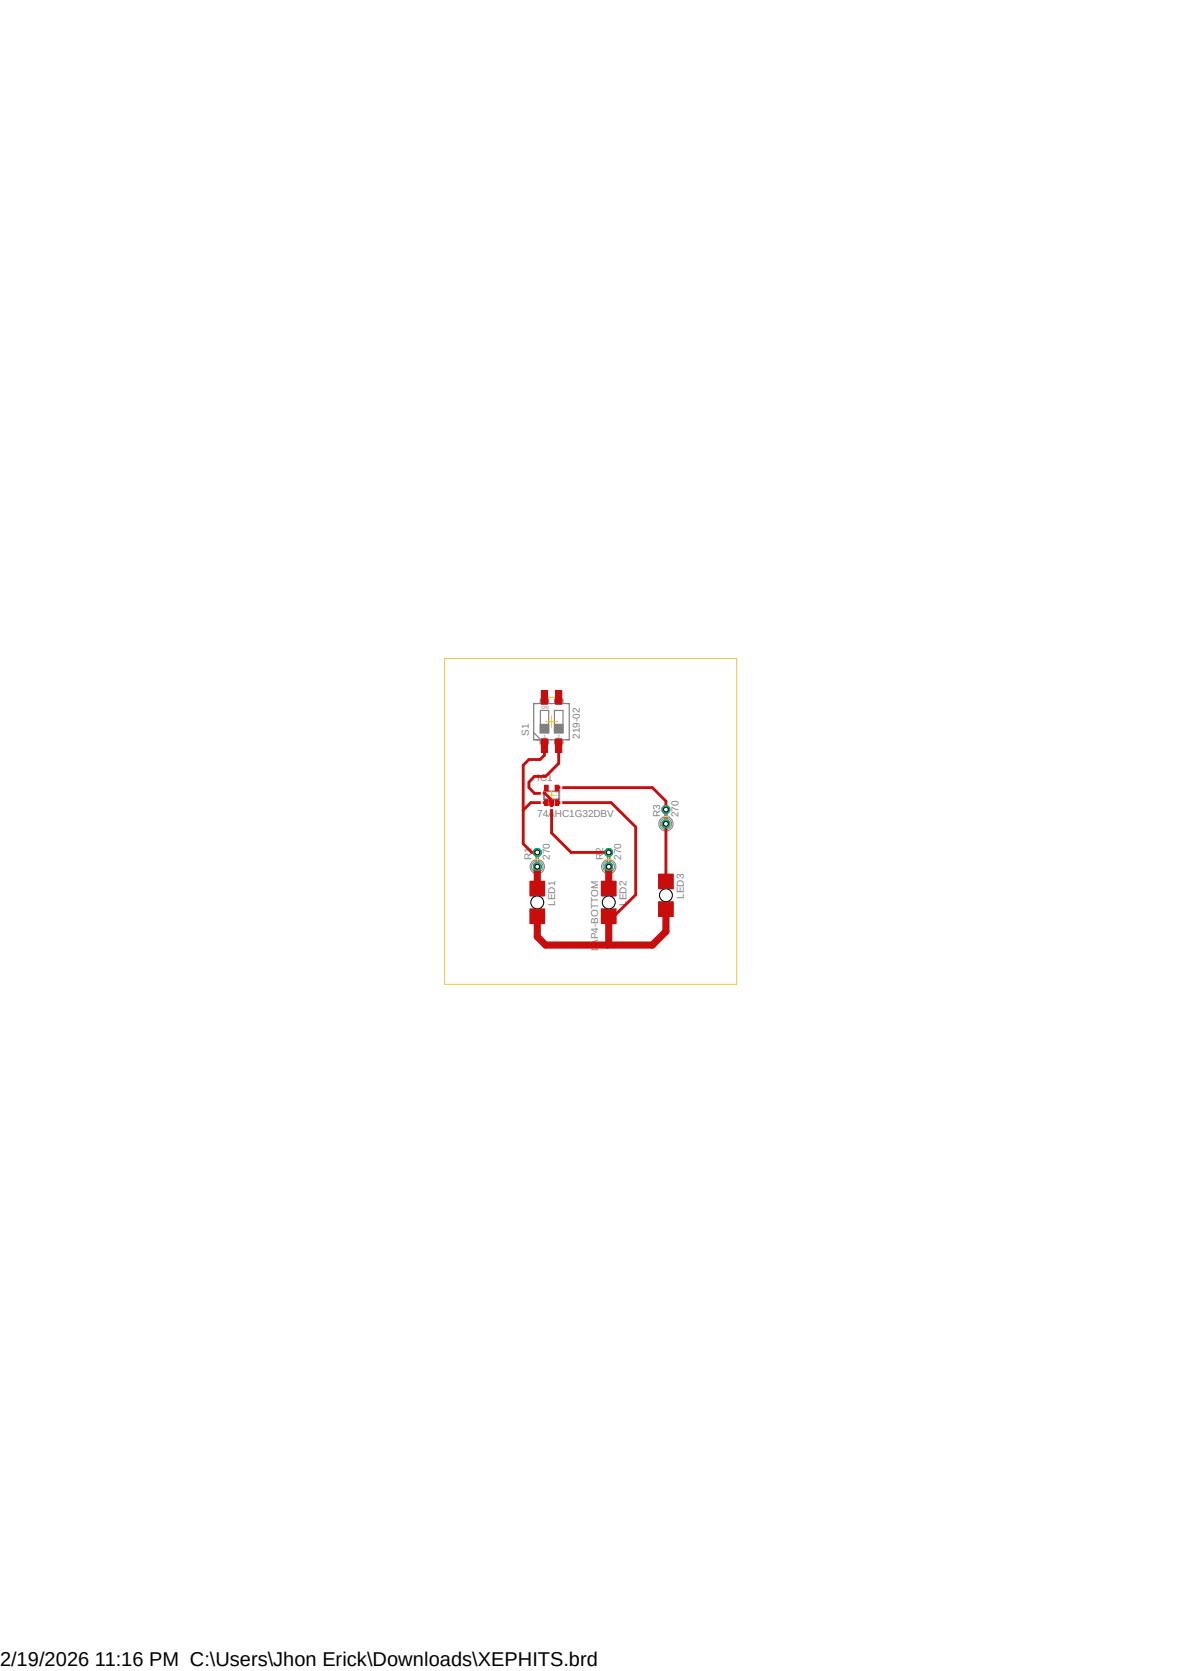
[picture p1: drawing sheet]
<svg xmlns="http://www.w3.org/2000/svg" width="210mm" height="297mm" viewBox="0 0 210 297" stroke-linecap="round" stroke-linejoin="round" font-family="sans-serif">
<path d="M79 117l51.9 58M130.9 117l-51.9 58" fill="none" stroke="#fff" stroke-width=".18"/>
<path d="M95.2 160.2h.5l.1 .8a.3 .3 0 0 1-.3 .2 .3 .3 0 0 1-.3-.2z" fill="none" stroke="#808080" stroke-width=".18"/>
<path d="M95.4 160.3h.1v.2h-.1z" fill-rule="evenodd" fill="#808080"/>
<path d="M95.4 160.3h.1v.2h-.1zM107.9 160.2h.5l.1 .8a.3 .3 0 0 1-.3 .2 .3 .3 0 0 1-.3-.2z" fill="none" stroke="#808080" stroke-width=".18"/>
<path d="M108.1 160.3h.1v.2h-.1z" fill-rule="evenodd" fill="#808080"/>
<path d="M118.1 158.9h.5v.8a.3 .3 0 0 1-.3 .2 .3 .3 0 0 1-.3-.2zM108.1 160.3h.1v.2h-.1z" fill="none" stroke="#808080" stroke-width=".18"/>
<path d="M118.2 159h.2v.2h-.2z" fill-rule="evenodd" fill="#808080"/>
<g fill="none" stroke="#808080" stroke-width=".18">
<path d="M118.2 159h.2v.2h-.2z"/>
<circle cx="118.3" cy="159.1" r=".93"/>
<circle cx="95.5" cy="160.4" r=".93"/>
<circle cx="108.2" cy="160.4" r=".93"/>
</g>
<path d="M95.3 157.4h.1M107.9 157.4h.1M118.2 156.1v.1M95.5 162.9h.1M108.1 162.9h.1M118.3 161.6l.1 .1" fill="none" stroke="#0696d7" stroke-width=".18"/>
<path d="M95.2 153.4h.6l.3 .4v.5l-.3 .4h-.6l-.4-.4v-.5z" fill-rule="evenodd" fill="#0dab76"/>
<path d="M95.2 153.4h.6l.3 .4v.5l-.3 .4h-.6l-.4-.4v-.5z" fill="none" stroke="#0dab76" stroke-width=".18"/>
<circle cx="95.5" cy="154.1" r=".43" fill="#fff"/>
<circle cx="95.5" cy="154.1" r=".43" fill="none" stroke="#000" stroke-width=".18"/>
<path d="M95.2 150.8h.6l.3 .4v.6l-.3 .4h-.6l-.4-.4v-.6z" fill-rule="evenodd" fill="#0dab76"/>
<path d="M95.2 150.8h.6l.3 .4v.6l-.3 .4h-.6l-.4-.4v-.6z" fill="none" stroke="#0dab76" stroke-width=".18"/>
<circle cx="95.5" cy="151.5" r=".43" fill="#fff"/>
<circle cx="95.5" cy="151.5" r=".43" fill="none" stroke="#000" stroke-width=".18"/>
<path d="M107.9 153.4h.6l.3 .4v.5l-.3 .4h-.6l-.4-.4v-.5z" fill-rule="evenodd" fill="#0dab76"/>
<path d="M107.9 153.4h.6l.3 .4v.5l-.3 .4h-.6l-.4-.4v-.5z" fill="none" stroke="#0dab76" stroke-width=".18"/>
<circle cx="108.2" cy="154.1" r=".43" fill="#fff"/>
<circle cx="108.2" cy="154.1" r=".43" fill="none" stroke="#000" stroke-width=".18"/>
<path d="M107.9 150.8h.6l.3 .4v.6l-.3 .4h-.6l-.4-.4v-.6z" fill-rule="evenodd" fill="#0dab76"/>
<path d="M107.9 150.8h.6l.3 .4v.6l-.3 .4h-.6l-.4-.4v-.6z" fill="none" stroke="#0dab76" stroke-width=".18"/>
<circle cx="108.2" cy="151.5" r=".43" fill="#fff"/>
<circle cx="108.2" cy="151.5" r=".43" fill="none" stroke="#000" stroke-width=".18"/>
<path d="M118 145.8h.6l.4 .3v.6l-.4 .4h-.6l-.4-.4v-.6z" fill-rule="evenodd" fill="#0dab76"/>
<path d="M118 145.8h.6l.4 .3v.6l-.4 .4h-.6l-.4-.4v-.6z" fill="none" stroke="#0dab76" stroke-width=".18"/>
<circle cx="118.3" cy="146.4" r=".43" fill="#fff"/>
<circle cx="118.3" cy="146.4" r=".43" fill="none" stroke="#000" stroke-width=".18"/>
<path d="M118 143.2h.6l.4 .4v.6l-.4 .4h-.6l-.4-.4v-.6z" fill-rule="evenodd" fill="#0dab76"/>
<path d="M118 143.2h.6l.4 .4v.6l-.4 .4h-.6l-.4-.4v-.6z" fill="none" stroke="#0dab76" stroke-width=".18"/>
<circle cx="118.3" cy="143.9" r=".43" fill="#fff"/>
<circle cx="118.3" cy="143.9" r=".43" fill="none" stroke="#000" stroke-width=".18"/>
<g fill="none" stroke="#808080" stroke-width=".18">
<path d="M96.6 140.6v1.6M96.7 140.7h2.6v1.3h-2.6zM98 142.7h.1M99.4 140.6v1.6"/>
<circle cx="95.5" cy="154" r="1.27"/>
<circle cx="108.2" cy="154" r="1.27"/>
<circle cx="118.3" cy="146.4" r="1.27"/>
</g>
<path d="M95.5 152.5v.5M108.2 152.5v.5M118.3 144.9v.5" fill="none" stroke="#808080" stroke-width=".64"/>
<path d="M95.4 125.1h-.6v6.4h1.3l-1.2-1.2M96 126.3h1.5v4h-1.5zM97.9 125.1h.1M97.9 131.5h.1M98.5 126.3h1.5v4h-1.5zM100.6 125.1h.5v6.4h-.5" fill="none" stroke="#808080" stroke-width=".21"/>
<path d="M96 128.7h1.5v1.6h-1.5z" fill-rule="evenodd" fill="#808080"/>
<path d="M96 128.7h1.5v1.6h-1.5z" fill="none" stroke="#808080" stroke-width=".18"/>
<path d="M98.5 128.7h1.5v1.6h-1.5z" fill-rule="evenodd" fill="#808080"/>
<path d="M98.5 128.7h1.5v1.6h-1.5zM96.6 142.2h2.8M96.6 140.6h2.8" fill="none" stroke="#808080" stroke-width=".18"/>
<path d="M96.9 140h.3v.7h-.3z" fill-rule="evenodd" fill="#808080"/>
<path d="M96.9 140h.3v.7h-.3z" fill="none" stroke="#808080" stroke-width=".18"/>
<path d="M98.8 140h.3v.7h-.3z" fill-rule="evenodd" fill="#808080"/>
<path d="M98.8 140h.3v.7h-.3z" fill="none" stroke="#808080" stroke-width=".18"/>
<path d="M96.9 142h.3v.8h-.3z" fill-rule="evenodd" fill="#808080"/>
<path d="M96.9 142h.3v.8h-.3z" fill="none" stroke="#808080" stroke-width=".18"/>
<path d="M97.8 142h.4v.8h-.4z" fill-rule="evenodd" fill="#808080"/>
<path d="M97.8 142h.4v.8h-.4z" fill="none" stroke="#808080" stroke-width=".18"/>
<path d="M98.8 142h.3v.8h-.3z" fill-rule="evenodd" fill="#808080"/>
<g fill="none" stroke="#808080" stroke-width=".18">
<path d="M94.9 159.6v-1h.4l-.1 .5h.5l.4 .2v.3M94.9 159.4l.2-.1 .1 .1M96.1 159.4l-.3-.1v.2M98.8 142h.3v.8h-.3zM107.5 159.6v-1h.5l-.1 .6 .5-.1 .4 .2v.3M107.6 159.4l.2-.1 .1 .1M108.8 159.4l-.3-.1-.1 .2M117.7 158.3v-.9h.5l-.1 .5h.1l.4-.1 .4 .2v.4M117.7 159.9v.4l.4 .1h.5l-.1 .5h.5v-1M117.7 158.2l.3-.2v.2M119 158.2l-.3-.2-.1 .2M94.9 161.2v.3l.3 .2 .5-.1-.1 .5h.5v-.9"/>
<path d="M95.2 161.3l-.1 .2-.2-.1M95.8 161.4v.1l.3-.1M107.5 161.2v.3l.9 .2-.1 .4h.5v-.9M107.9 161.3l-.1 .2-.3-.1M108.5 161.4v.1l.3-.1M118.1 160.1l-.1 .1-.3-.1M118.6 160.1l.1 .1 .3-.1"/>
<circle cx="95.5" cy="154.1" r="1.01"/>
<circle cx="108.2" cy="154.1" r="1.01"/>
<circle cx="118.3" cy="146.4" r="1.01"/>
</g>
<path d="M95.5 151.5v.9M95.5 153.2v.9M108.2 151.5v.9M108.2 153.2v.9M118.3 143.9v.9M118.3 145.5v.9" fill="none" stroke="#808080" stroke-width=".64"/>
<path d="M94.8 131.5h6.3M94.8 125.1h6.3" fill="none" stroke="#808080" stroke-width=".21"/>
<path d="M96 131.5h1.5v.7h-1.5z" fill-rule="evenodd" fill="#808080"/>
<path d="M96 131.5h1.5v.7h-1.5z" fill="none" stroke="#808080" stroke-width=".18"/>
<path d="M98.5 131.5h1.5v.7h-1.5z" fill-rule="evenodd" fill="#808080"/>
<path d="M98.5 131.5h1.5v.7h-1.5z" fill="none" stroke="#808080" stroke-width=".18"/>
<path d="M96 124.2h1.5v.8h-1.5z" fill-rule="evenodd" fill="#808080"/>
<path d="M96 124.2h1.5v.8h-1.5z" fill="none" stroke="#808080" stroke-width=".18"/>
<path d="M96.5 123.3h.5v.9h-.5z" fill-rule="evenodd" fill="#808080"/>
<path d="M96.5 123.3h.5v.9h-.5z" fill="none" stroke="#808080" stroke-width=".18"/>
<path d="M98.5 124.2h1.5v.8h-1.5z" fill-rule="evenodd" fill="#808080"/>
<path d="M98.5 124.2h1.5v.8h-1.5z" fill="none" stroke="#808080" stroke-width=".18"/>
<path d="M99 123.3h.5v.9h-.5z" fill-rule="evenodd" fill="#808080"/>
<path d="M99 123.3h.5v.9h-.5z" fill="none" stroke="#808080" stroke-width=".18"/>
<path d="M96.5 132.2h.5v1h-.5z" fill-rule="evenodd" fill="#808080"/>
<path d="M96.5 132.2h.5v1h-.5z" fill="none" stroke="#808080" stroke-width=".18"/>
<path d="M99 132.2h.5v1h-.5z" fill-rule="evenodd" fill="#808080"/>
<path d="M99 132.2h.5v1h-.5z" fill="none" stroke="#808080" stroke-width=".18"/>
<g fill="none" stroke="#afd134" stroke-width=".18">
<path d="M97 128.3h2M98 127.3v2M94.9 152.8h1.1M95.5 152.2v1.1M95.5 159.9v1M97.2 141.4h1.7M98 140.5v1.7M107.6 152.8h1.1M108.2 152.2v1.1M108.2 159.6v1.5M117.8 145.2h1.1M117.9 159.1h.9"/>
<path d="M118.3 144.6v1.2M118.3 158.6v1M95 160.4h1M107.4 160.4h1.5"/>
</g>
<path d="M96.7 124h2.6M95.5 157.6v.3M108.2 157.6v.3M108.2 162.9v.3l.7-.2M118.3 161.6v.3" fill="none" stroke="#c8c832" stroke-width=".18"/>
<path d="M96.7 142.2h.7v1h-.7z" fill-rule="evenodd" fill="#c90d0c"/>
<path d="M96.7 142.2h.7v1h-.7z" fill="none" stroke="#c90d0c" stroke-width=".18"/>
<path d="M97.7 142.2h.6v1h-.6z" fill-rule="evenodd" fill="#c90d0c"/>
<path d="M97.7 142.2h.6v1h-.6z" fill="none" stroke="#c90d0c" stroke-width=".18"/>
<path d="M98.6 142.2h.7v1h-.7z" fill-rule="evenodd" fill="#c90d0c"/>
<path d="M98.6 142.2h.7v1h-.7z" fill="none" stroke="#c90d0c" stroke-width=".18"/>
<path d="M98.6 139.6h.7v1h-.7z" fill-rule="evenodd" fill="#c90d0c"/>
<path d="M98.6 139.6h.7v1h-.7z" fill="none" stroke="#c90d0c" stroke-width=".18"/>
<path d="M96.7 139.6h.7v1h-.7z" fill-rule="evenodd" fill="#c90d0c"/>
<path d="M96.7 139.6h.7v1h-.7z" fill="none" stroke="#c90d0c" stroke-width=".18"/>
<path d="M94.1 156.6h2.7v2.7h-2.7z" fill-rule="evenodd" fill="#c90d0c"/>
<path d="M94.1 156.6h2.7v2.7h-2.7z" fill="none" stroke="#c90d0c" stroke-width=".18"/>
<path d="M94.1 161.5h2.7v2.7h-2.7z" fill-rule="evenodd" fill="#c90d0c"/>
<path d="M94.1 161.5h2.7v2.7h-2.7z" fill="none" stroke="#c90d0c" stroke-width=".18"/>
<path d="M106.8 156.6h2.7v2.7h-2.7z" fill-rule="evenodd" fill="#c90d0c"/>
<path d="M106.8 156.6h2.7v2.7h-2.7z" fill="none" stroke="#c90d0c" stroke-width=".18"/>
<path d="M106.8 161.5h2.7v2.7h-2.7z" fill-rule="evenodd" fill="#c90d0c"/>
<path d="M106.8 161.5h2.7v2.7h-2.7z" fill="none" stroke="#c90d0c" stroke-width=".18"/>
<path d="M117 155.4h2.6v2.6h-2.6z" fill-rule="evenodd" fill="#c90d0c"/>
<path d="M117 155.4h2.6v2.6h-2.6z" fill="none" stroke="#c90d0c" stroke-width=".18"/>
<path d="M117 160.3h2.6v2.6h-2.6z" fill-rule="evenodd" fill="#c90d0c"/>
<path d="M117 160.3h2.6v2.6h-2.6z" fill="none" stroke="#c90d0c" stroke-width=".18"/>
<path d="M96.2 131.3h1.1v2.5h-1.1z" fill-rule="evenodd" fill="#c90d0c"/>
<path d="M96.2 131.3h1.1v2.5h-1.1z" fill="none" stroke="#c90d0c" stroke-width=".18"/>
<path d="M98.7 131.3h1.1v2.5h-1.1z" fill-rule="evenodd" fill="#c90d0c"/>
<path d="M98.7 131.3h1.1v2.5h-1.1z" fill="none" stroke="#c90d0c" stroke-width=".18"/>
<path d="M98.7 122.7h1.1v2.5h-1.1z" fill-rule="evenodd" fill="#c90d0c"/>
<path d="M98.7 122.7h1.1v2.5h-1.1z" fill="none" stroke="#c90d0c" stroke-width=".18"/>
<path d="M96.2 122.7h1.1v2.5h-1.1z" fill-rule="evenodd" fill="#c90d0c"/>
<path d="M96.2 122.7h1.1v2.5h-1.1z" fill="none" stroke="#c90d0c" stroke-width=".18"/>
<path d="M95.5 154.1v3.5M108.2 154.1v3.5M108.2 163.2v4.6l-.3 .2M118.3 161.9v3.7l-2.4 2.4h-19l-1.4-1.5v-3.6" fill="none" stroke="#c90d0c" stroke-width="1.3"/>
<path d="M96.7 132.5v1.7l-.7 .8h-2l-1 1v14l1.5 1.5h1M99.3 132.5v3.2l-2.4 2.3h-1.9l-1 1v1l1 1h1.8l1 1v.5l.2 .2v5.3l3.5 3.5h6.7M97.1 142.7h-2.8l-1.3 1.3M99 142.7h9.6l4.3 4.3v12l-4 4M99 140.1l16.9-.1 2.4 2.4v1.5M118.3 146.4v10.3" fill="none" stroke="#c90d0c" stroke-width=".51"/>
<path d="M95.2 153.4h.6l.3 .4v.5l-.3 .4h-.6l-.4-.4v-.5z" fill-rule="evenodd" fill="#0dab76"/>
<path d="M95.2 153.4h.6l.3 .4v.5l-.3 .4h-.6l-.4-.4v-.5z" fill="none" stroke="#0dab76" stroke-width=".18"/>
<circle cx="95.5" cy="154.1" r=".43" fill="#fff"/>
<circle cx="95.5" cy="154.1" r=".43" fill="none" stroke="#000" stroke-width=".18"/>
<path d="M95.2 150.8h.6l.3 .4v.6l-.3 .4h-.6l-.4-.4v-.6z" fill-rule="evenodd" fill="#0dab76"/>
<path d="M95.2 150.8h.6l.3 .4v.6l-.3 .4h-.6l-.4-.4v-.6z" fill="none" stroke="#0dab76" stroke-width=".18"/>
<circle cx="95.5" cy="151.5" r=".43" fill="#fff"/>
<circle cx="95.5" cy="151.5" r=".43" fill="none" stroke="#000" stroke-width=".18"/>
<path d="M107.9 153.4h.6l.3 .4v.5l-.3 .4h-.6l-.4-.4v-.5z" fill-rule="evenodd" fill="#0dab76"/>
<path d="M107.9 153.4h.6l.3 .4v.5l-.3 .4h-.6l-.4-.4v-.5z" fill="none" stroke="#0dab76" stroke-width=".18"/>
<circle cx="108.2" cy="154.1" r=".43" fill="#fff"/>
<circle cx="108.2" cy="154.1" r=".43" fill="none" stroke="#000" stroke-width=".18"/>
<path d="M107.9 150.8h.6l.3 .4v.6l-.3 .4h-.6l-.4-.4v-.6z" fill-rule="evenodd" fill="#0dab76"/>
<path d="M107.9 150.8h.6l.3 .4v.6l-.3 .4h-.6l-.4-.4v-.6z" fill="none" stroke="#0dab76" stroke-width=".18"/>
<circle cx="108.2" cy="151.5" r=".43" fill="#fff"/>
<circle cx="108.2" cy="151.5" r=".43" fill="none" stroke="#000" stroke-width=".18"/>
<path d="M118 145.8h.6l.4 .3v.6l-.4 .4h-.6l-.4-.4v-.6z" fill-rule="evenodd" fill="#0dab76"/>
<path d="M118 145.8h.6l.4 .3v.6l-.4 .4h-.6l-.4-.4v-.6z" fill="none" stroke="#0dab76" stroke-width=".18"/>
<circle cx="118.3" cy="146.4" r=".43" fill="#fff"/>
<circle cx="118.3" cy="146.4" r=".43" fill="none" stroke="#000" stroke-width=".18"/>
<path d="M118 143.2h.6l.4 .4v.6l-.4 .4h-.6l-.4-.4v-.6z" fill-rule="evenodd" fill="#0dab76"/>
<path d="M118 143.2h.6l.4 .4v.6l-.4 .4h-.6l-.4-.4v-.6z" fill="none" stroke="#0dab76" stroke-width=".18"/>
<circle cx="118.3" cy="143.9" r=".43" fill="#fff"/>
<circle cx="118.3" cy="143.9" r=".43" fill="none" stroke="#000" stroke-width=".18"/>
<g fill="none" stroke="#eec643" stroke-width=".18">
<path d="M79 117.1h51.9v57.9h-51.9z"/>
<circle cx="95.5" cy="160.4" r="1.14"/>
</g>
<circle cx="95.5" cy="160.4" r="1.14" fill="#fff"/>
<circle cx="95.5" cy="160.4" r="1.14" fill="none" stroke="#000" stroke-width=".18"/>
<circle cx="108.2" cy="160.4" r="1.14" fill="none" stroke="#eec643" stroke-width=".18"/>
<circle cx="108.2" cy="160.4" r="1.14" fill="#fff"/>
<circle cx="108.2" cy="160.4" r="1.14" fill="none" stroke="#000" stroke-width=".18"/>
<circle cx="118.3" cy="159.1" r="1.14" fill="none" stroke="#eec643" stroke-width=".18"/>
<circle cx="118.3" cy="159.1" r="1.14" fill="#fff"/>
<circle cx="118.3" cy="159.1" r="1.14" fill="none" stroke="#000" stroke-width=".18"/>
<text font-size="3.6" x="0" y="296">2/19/2026 11:16 PM C:\Users\Jhon Erick\Downloads\XEPHITS.brd</text>
<g font-size="1.8" fill="#808080">
<text x="94" y="130.8" transform="rotate(-90 94 130.8)">S1</text>
<text x="103" y="131.3" transform="rotate(-90 103 131.3)">219-02</text>
<text x="95.5" y="138.9">IC1</text>
<text x="95.5" y="145.2">74AHC1G32DBV</text>
<text x="117.3" y="145.2" transform="rotate(-90 117.3 145.2)">R3</text>
<text x="120.6" y="145.2" transform="rotate(-90 120.6 145.2)">270</text>
<text x="94.4" y="152.8" transform="rotate(-90 94.4 152.8)">R1</text>
<text x="97.7" y="152.8" transform="rotate(-90 97.7 152.8)">270</text>
<text x="107.1" y="152.8" transform="rotate(-90 107.1 152.8)">R2</text>
<text x="110.4" y="152.8" transform="rotate(-90 110.4 152.8)">270</text>
<text x="98.6" y="161" transform="rotate(-90 98.6 161)">LED1</text>
<text x="111.3" y="161" transform="rotate(-90 111.3 161)">LED2</text>
<text x="121.5" y="159.7" transform="rotate(-90 121.5 159.7)">LED3</text>
<text x="106.3" y="169.1" transform="rotate(-90 106.3 169.1)">LAP4-BOTTOM</text>
</g>
<g font-size=".8" fill="#808080">
<text x="96.2" y="126">ON</text>
<text x="96.6" y="131.1">1</text>
<text x="99.1" y="131.1">2</text>
</g>
</svg>
